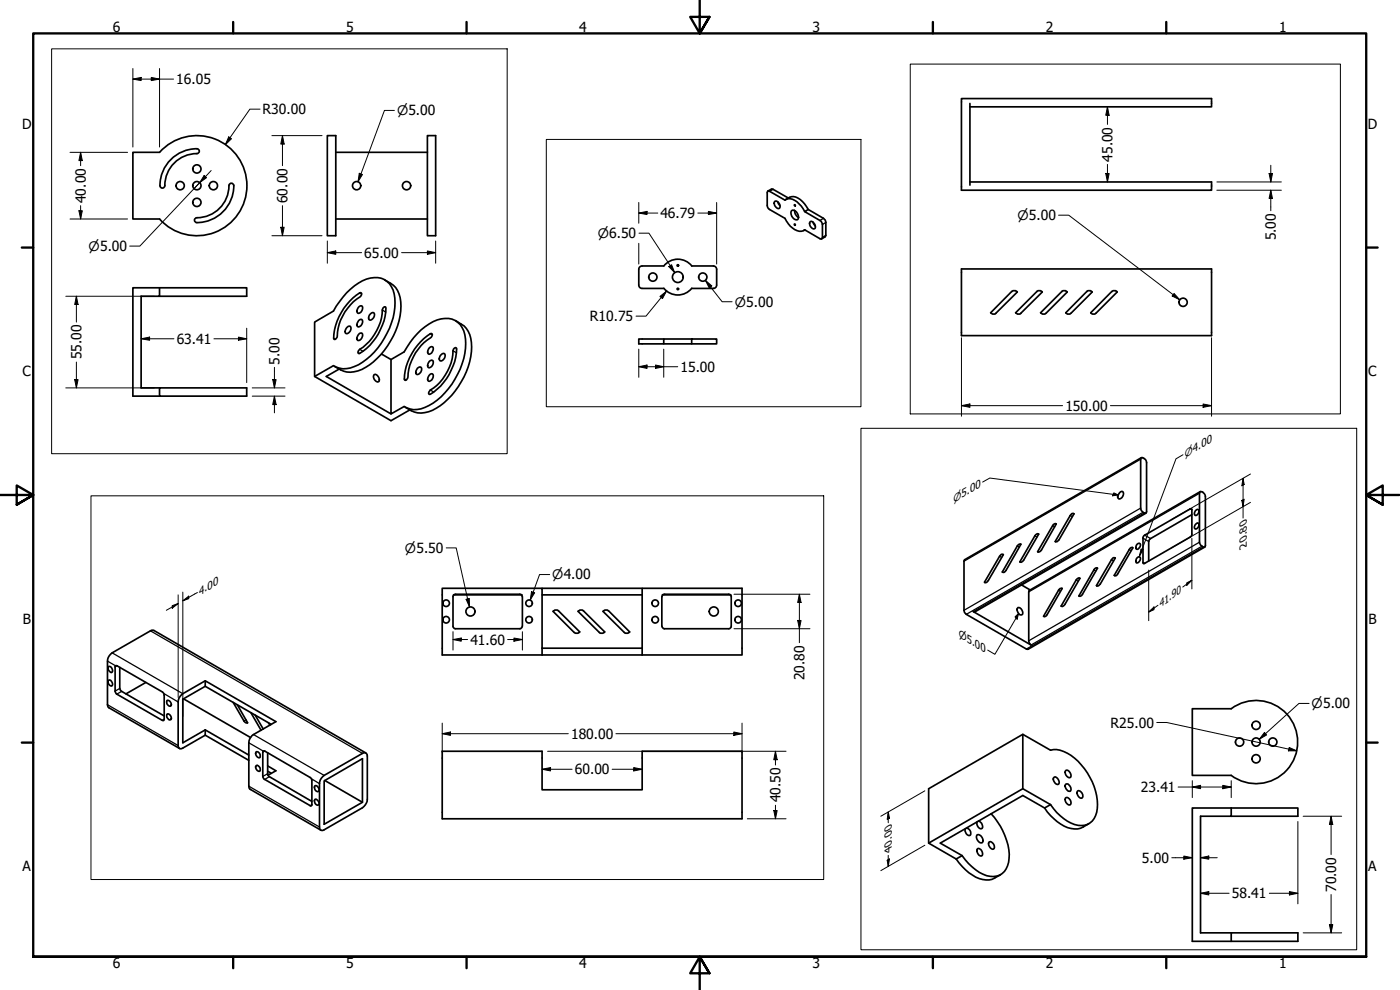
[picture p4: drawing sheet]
<svg xmlns="http://www.w3.org/2000/svg" width="420mm" height="297mm" viewBox="0 0 420 297" stroke-linecap="round" stroke-linejoin="round" font-family="sans-serif">
<!-- layer: Visible (ANSI) -->
<g fill="none" stroke="#000" stroke-width=".51">
<path d="M291.1 32.1h72.5v-2.5h-75.1v27.5h75.1v-2.5h-72.5M291.1 31v24.5M39.9 45.7h8a15 15 0 0 1 21.6-.8 15 15 0 0 1 0 21.6 15 15 0 0 1-21.6-.8h-8zM51.3 47.9a10.7 10.7 0 0 1 8.1-3.2l.4 .7-.4 .6a9.8 9.8 0 0 0-10 10l-.7 .4-.6-.4a10.7 10.7 0 0 1 3.2-8.1zM98.2 40.7h2.6v30h-2.6zM100.8 45.7h27.5M128.3 40.7h2.4v30h-2.4zM230.4 57.3l1.4-.6 4.8 2.7M235.8 59.9a3.3 3.3 0 0 1 5.1 .6l1.7 2.4M58.6 65.5l.2-.1a9.8 9.8 0 0 0 10-10l.6-.4 .7 .4a10.9 10.9 0 0 1-11.3 11.3l-.4-.6zM100.8 65.7h27.5M192.7 79.8a.99 .99 0 0 0-1 1v4.8a.98 .98 0 0 0 1 .9"/>
<path d="M192.7 79.8h6.5M207.6 79.8h6.5M207.6 79.8a5.4 5.4 0 0 0-8.4 0M214.1 79.8a.98 .98 0 0 1 1 1v4.7a.99 .99 0 0 1-1 1M232.4 60.6l.2-.2a1.43 1.43 0 0 1 1.3 2.1 1.51 1.51 0 0 1-1.5-1.9zM233.4 60.6l.7 1.1M237.6 63.2a1.83 1.83 0 0 1 1.8 2.7 1.88 1.88 0 0 1-1.8-2.7zM238.4 61.5h.2v.3zM238.4 67.2l.2 .1v.3zM238.4 63.1a2.4 2.4 0 0 0 1.2 2.2M241.5 63.5a5.9 5.9 0 0 0-4.9-3.9l-1 .5-4.7-2.7-.5-.1-.1 .2v4.1l.1 .7 .5 .6 4.7 2.6a5.9 5.9 0 0 0 4.9 3.9l1-.5 4.6 2.7 .3 .1 .4-.2v-4.5l-.4-.7-4.9-2.8 1.1-.6 4.5 2.6 .5 .5 .2 .7v3.9l-.2 .4-1 .7M241.6 69l-.4 .1"/>
<path d="M243.2 66.5a1.46 1.46 0 0 1 1.3 2.1 1.43 1.43 0 0 1-1.3-2.1zM244 66.7l.7 1.2M47.9 86.3h-8v32.6h8M47.9 86.3v2.6h-5.5v27.5h5.5M47.9 86.3h26.1v2.6h-26.1M104.1 98.3l.7-.5 .3 .1a1.43 1.43 0 0 1-1.3 2.2 1.23 1.23 0 0 1 .3-1.8zM105 90.3l2.9-2.4h.5l.1 .5a2.31 2.31 0 0 1-1.5 1.4 15.5 15.5 0 0 0-5.8 11.4l-.4 .5h-.6a16.3 16.3 0 0 1 4.8-11.4zM107.6 92.1l1-.3a1.43 1.43 0 0 1-1.2 2.2 1.16 1.16 0 0 1 .2-1.9zM107.6 96.2l1-.3a1.43 1.43 0 0 1-1.2 2.1 .91 .91 0 0 1 0-1.4zM111.2 94.2l.6-.4h.3a1.43 1.43 0 0 1-1.2 2.2 1.25 1.25 0 0 1 .3-1.8zM114.9 92.4l.5-.3 .4 .1a16.6 16.6 0 0 1-8 13.9l-.4-.5a2.31 2.31 0 0 1 1.6-1.4 16.4 16.4 0 0 0 5.9-11.8zM115.4 84a7.5 7.5 0 0 1 4.9 7.9 23.3 23.3 0 0 1-11.7 19 7.4 7.4 0 0 1-8.1-.9"/>
<path d="M136.7 96.2a7.2 7.2 0 0 1 4.3 4.2 18.7 18.7 0 0 1-3.5 15.6 18.5 18.5 0 0 1-8.9 7.6 7 7 0 0 1-6.9-1.4M192.7 86.5h6.5a5.4 5.4 0 0 0 8.4 0h6.5M288.5 80.7h75.1v20h-75.1zM297.5 94a.98 .98 0 0 0 1.4 0M303.7 87.4l-6.4 6.4 .2 .2M303.7 87.5a.98 .98 0 0 1 1.4 0M305 94a.98 .98 0 0 0 1.4 0M305.1 87.4l.2 .2-6.4 6.4M311.2 87.5a.98 .98 0 0 1 1.4 0M311.2 87.4l-6.4 6.4 .2 .2M312.5 94a.98 .98 0 0 0 1.4 0M312.6 87.4l.2 .2-6.4 6.4"/>
<path d="M318.7 87.5a.98 .98 0 0 1 1.4 0M318.7 87.4l-6.4 6.4 .2 .2M320 94a.98 .98 0 0 0 1.4 0M320.1 87.4l.2 .2-6.4 6.4M326.2 87.5a.98 .98 0 0 1 1.4 0M326.2 87.4l-6.4 6.4 .2 .2M327.5 94a.98 .98 0 0 0 1.4 0M327.6 87.4l.2 .2-6.4 6.4M333.7 87.4l-6.4 6.4 .2 .2M333.7 87.5a.98 .98 0 0 1 1.4 0M335.1 87.4l.2 .2-6.4 6.4M47.9 116.4h26.1v2.5h-26.1z"/>
<path d="M94.4 113l5.7-3.3a6.3 6.3 0 0 0 6.3 .3 22.5 22.5 0 0 0 12.2-19.1 6.6 6.6 0 0 0-5.2-7.6 12.1 12.1 0 0 0-9.4 4.6l-3.1 4-.8 1.4-5.7 3.3v16.4l22.9 13.2 5.7-3.2M101.8 110.7l-3.9 2.3 19.4 11.2M107.6 100.3l.3-.3 .7-.1a1.5 1.5 0 0 1-1.2 2.3 1.16 1.16 0 0 1 .2-1.9zM112.3 112.4a1.46 1.46 0 0 1 1.3 2.1 1.43 1.43 0 0 1-1.3-2.1zM114.5 106.2l2.8 1.7M117.3 107.9l4-2.3a18.5 18.5 0 0 1 11.1-9.9 5.9 5.9 0 0 1 7.3 6 22.9 22.9 0 0 1-10.9 20 7.2 7.2 0 0 1-7.5 .3l-4 2.2zM125.3 110.5l.7-.4 .3 .1a1.43 1.43 0 0 1-1.3 2.1 1.3 1.3 0 0 1 .3-1.8zM127.1 101.6l2.1-1.5h.4l.1 .5a2.17 2.17 0 0 1-1.5 1.4 15.5 15.5 0 0 0-5.8 11.4l-.4 .6h-.6a16.6 16.6 0 0 1 5.7-12.4zM128.8 108.4l1-.3a1.43 1.43 0 0 1-1.2 2.2 1.3 1.3 0 0 1 .2-1.9zM128.8 104.4l1-.3a1.46 1.46 0 0 1-1.2 2.1 1.3 1.3 0 0 1 .2-1.8zM128.8 112.6l.4-.3 .6-.1a1.43 1.43 0 0 1-1.2 2.1 1.23 1.23 0 0 1 .2-1.7zM132.4 106.4l.6-.4 .3 .1a1.43 1.43 0 0 1-1.2 2.2 1.25 1.25 0 0 1 .3-1.9z"/>
<path d="M136.4 104.4h.6a16.6 16.6 0 0 1-8 13.9l-.3-.5a2.54 2.54 0 0 1 1.5-1.4 16.2 16.2 0 0 0 5.9-11.7zM199.2 101.7h-7.5v1.5h7.5v-1.5h8.4M199.2 103.2h8.4M207.6 101.7h7.5v1.5h-7.5zM342.5 137.3l-53 30.6-.2 .5v14.7l.2 .7 .5 .5 18 10.4 .5 .1 53.1-30.7M342.5 137.3h.3l.9 .5 .4 1-.1 15a1.29 1.29 0 0 1-1.7-1.4v-14.6zM316.1 157.4l.6-.3 .3 .1-4.5 7.8-.5 .5h-.6zM321.4 154.4l.5-.4 .4 .2-4.5 7.8-.5 .5h-.6zM336 147.9l.3-.3 .6-.1a1.43 1.43 0 0 1-1.2 2.2 1.1 1.1 0 0 1 .3-1.8zM357.7 154.4l-12.6 7.3-.4 .8v5.8M358.8 157.3l.5-.4 .3 .1a1.06 1.06 0 0 1 0 1.1 1.06 1.06 0 0 1-1 .5l-.1-.6zM358.8 153.2l.5-.4 .3 .1a1.06 1.06 0 0 1 0 1.2 1.06 1.06 0 0 1-1 .4l-.1-.5z"/>
<path d="M360 147.7a1.29 1.29 0 0 1 1.8 1.3v14.7l-.1 .3-.4 .2-.9-.5-.4-1zM360.2 147.5l-51.3 29.7-.2 .4v14.7l.2 .7 .5 .5-17.3-10 .5 .1 51.3-29.6M136.1 178.5l-.1 .5v8.9M136.1 178.5l.6-.2h19.3l.6 .2zM156.5 178.5l.2 .5M156.8 179v8.9M162.7 178.5v-2h-30v20h60M162.7 176.5h30M192.7 178.5h-30v16M192.7 178.5v-2h30v20h-30M192.7 178.5v18M198.6 179v8.9"/>
<path d="M198.8 178.5l.6-.2h19.3l.6 .2zM198.9 178.5l-.2 .5M219.3 178.5l.2 .5v8.9M300.2 166.6l.5-.3 .4 .1-4.5 7.8a.77 .77 0 0 1-1.1 .5zM305.5 163.6l.3-.3h.6l-4.5 7.8a.77 .77 0 0 1-1.1 .5zM306.6 175.5l2.6 1.5M310.8 160.5l.5-.4 .4 .2-4.5 7.8-.7 .6-.4-.1zM318.1 176.6h.7l-4.5 7.8-.5 .5h-.6zM323.2 173.7l.5-.3 .4 .1-4.5 7.8-.8 .7-.3-.2zM328.5 170.7l.6-.3 .3 .1-4.7 8.1-.6 .3-.3-.1zM334.1 167.4h.6l-4.5 7.8-.5 .6h-.5l-.1-.1zM339.1 164.6l.6-.3 .3 .1-4.5 7.7a.7 .7 0 0 1-1.1 .5z"/>
<path d="M341.3 163.2l.6-.2a.97 .97 0 0 1 .2 1.2 .97 .97 0 0 1-1.2 .4v-.7zM341.3 167.3l.6-.2a1.09 1.09 0 0 1 .2 1.2 1.09 1.09 0 0 1-1 .6l-.2-.5zM343.3 160.7l13.9-8 .5 .1v7.7l-.3 .5-14.1 8.1-.3-.1v-7.8zM32.6 199.9a1.13 1.13 0 0 1 1 .7 1.13 1.13 0 0 1-.1 1.2l-.9-.6a.83 .83 0 0 1 0-1.3zM34.7 199.8h.4l13.9 8 .3 .8v7.2l-.2 .4-14.2-8.1-.4-.7zM136 187.9l.2 .5 .5 .2h19.3l.5-.2 .2-.5M162.7 194.5h30M162.7 194.5v2M166.2 183.2l-.2 .2 6.3 6.4M166.2 183.3a.98 .98 0 0 1 1.4 0M167.6 183.2l6.4 6.4-.2 .2M172.4 189.8a.98 .98 0 0 0 1.4 0"/>
<path d="M173.7 183.2l-.2 .2 6.4 6.4M173.7 183.3a.98 .98 0 0 1 1.4 0M175.1 183.2l6.4 6.4-.2 .2M179.9 189.8a.98 .98 0 0 0 1.4 0M181.2 183.2l-.2 .2 6.4 6.4M181.2 183.3a.98 .98 0 0 1 1.4 0M182.6 183.2l6.4 6.4-.2 .2M187.4 189.8a.98 .98 0 0 0 1.4 0M198.7 187.9l.2 .5 .5 .2h19.3l.5-.2 .3-.5M305.5 182.3a1.46 1.46 0 0 1 1.2 2.2 1.43 1.43 0 0 1-1.2-2.2zM32.4 204.2l.2-.1a1.08 1.08 0 0 1 1 .6 1.08 1.08 0 0 1-.1 1.2l-.9-.6zM35.9 200.3v6.3l.4 .7 13 7.5"/>
<path d="M43.8 204.8l-6 3.4M50.1 214.3a1.07 1.07 0 0 1 1.1 .5 1.07 1.07 0 0 1 0 1.1 1.22 1.22 0 0 1-1.1-1.6zM50.1 210.2a1.12 1.12 0 0 1 1.1 .5 1.12 1.12 0 0 1 0 1.2l-.6-.1a1.25 1.25 0 0 1-.5-1.6zM55.1 209.7l20.1 11.6M61.6 205.9v-1.6l21.2 12.2-7.2 4.2a3.2 3.2 0 0 0-.9 2.2v13l.2 .8 21.4 12.4M61.6 204.3l-7.2 4.2a2.86 2.86 0 0 0-.9 2.1v13.1a.84 .84 0 0 0 .4 .9 .84 .84 0 0 0 1-.1l6.7-3.9M61.6 205.9l-6.7 3.9v13.1l6.7-3.9M61.6 205.9l19.8 11.4M61.6 219v1.6M61.6 219l13.1 7.6M70 210.7l3.2 5.6 .5 .5 .5 .1-3-5.4M75.3 213.9l3.1 5.2"/>
<path d="M76.6 214.6l2.4 4.1M80.6 216.9l.4 .7M357.8 212.6h11.7a12.5 12.5 0 0 1 16.7 1.7 12.5 12.5 0 0 1 0 16.7 12.5 12.5 0 0 1-16.7 1.6h-11.7zM53.9 224.6l-21.5-12.5-.1-.7v-13a3 3 0 0 1 1.4-2.5l11.4-6.6 1.1-.1 63.6 36.7M61.6 220.6l13.1 7.5M76.8 229.9l.2-.2a1.04 1.04 0 0 1 1 .6 1.04 1.04 0 0 1-.2 1.1l-.8-.5zM76.8 225.7a.99 .99 0 0 1 1.2 .4 .99 .99 0 0 1-.2 1.3l-.8-.6zM79 225.3h.4l13.9 8.1 .3 .8v7.3l-.2 .3-14.2-8.1-.3-.7zM80.3 225.9v6.5l.3 .5 13 7.6M80.3 229.8l2.5 1.5-2.3 1.3M80.3 231.4l1.1 .6M94.6 235.8a1.04 1.04 0 0 1 1 .6 1.04 1.04 0 0 1-.2 1.1 1.19 1.19 0 0 1-.8-1.7z"/>
<path d="M94.6 239.8a1.04 1.04 0 0 1 1 .6 1.04 1.04 0 0 1-.2 1.2 1.19 1.19 0 0 1-.8-1.8zM96.9 233l11.9-7a.88 .88 0 0 1 1-.1 .88 .88 0 0 1 .4 .9v13.1l-.3 1.1-1.1 1.4-11.5 6.6a.81 .81 0 0 1-1.4-.3v-13.6a2.89 2.89 0 0 1 1-2.1zM97.3 234.3l11.5-6.7v13.1l-11.5 6.6zM97.5 234.2l11.3 6.5M132.7 225.4h30v11.6h30v-11.6h30v20.3h-90zM307 220.3v16.4l-28.3 16.3M307 236.7l8.3 4.7M316.2 233.4l.2-.2a1.46 1.46 0 0 1 1.2 2.1 1.49 1.49 0 0 1-1.4-1.9zM319.7 239.5l.2-.2a1.43 1.43 0 0 1 1.3 2.2 1.51 1.51 0 0 1-1.5-2zM319.7 235.4l.2-.1a1.43 1.43 0 0 1 1.3 2.1 1.59 1.59 0 0 1-1.5-2zM319.9 231.1a1.46 1.46 0 0 1 1.3 2.2 1.43 1.43 0 0 1-1.3-2.2zM323.5 237.3a1.43 1.43 0 0 1 1.2 2.1 1.46 1.46 0 0 1-1.2-2.1z"/>
<path d="M287 257.7a13.2 13.2 0 0 0 8.9 6.3 6 6 0 0 0 4.4-1.6M288.7 256.7l-1.7 1M290.1 248.5a1.37 1.37 0 0 1 .9 2.2 1.48 1.48 0 0 1-1.2-2M293.2 250.6a1.51 1.51 0 0 1 1.5 .6 1.51 1.51 0 0 1 .1 1.6 1.68 1.68 0 0 1-1.6-2.2zM293.2 254.8l.2-.2a1.43 1.43 0 0 1 1.2 2.2 1.45 1.45 0 0 1-1.4-2zM293.6 246.4l1 .6 .3 .9-.1 .6a1.42 1.42 0 0 1-1.6-1.9M296.9 252.6a1.43 1.43 0 0 1 1.3 2.1 1.46 1.46 0 0 1-1.3-2.1zM297.4 244.1a19.5 19.5 0 0 1 5.4 13.4 5.1 5.1 0 0 1-2.4 4.8 5.1 5.1 0 0 1-5.4 0 16.8 16.8 0 0 1-6.3-5.6M313.5 242.4a13.8 13.8 0 0 0 8 6.2 5.6 5.6 0 0 0 5.3-1.5M315.3 241.4a14 14 0 0 0 8.2 6.2 4.9 4.9 0 0 0 5.8-5 18.7 18.7 0 0 0-10.1-17.1 5.5 5.5 0 0 0-3.9-.4l-8.3-4.8-28.3 16.4v16.3l8.3 4.7M315.3 241.4l-1.8 1-6.5-3.7-24.8 14.3 6.5 3.7M369.5 242.4h-11.7v40h11.7"/>
<path d="M369.5 242.4v2.5h-9.2v35h9.2M369.5 242.4h20v2.5h-20M369.5 279.9h20v2.5h-20z"/>
<circle cx="54.1" cy="55.7" r="1.24"/>
<circle cx="59.1" cy="55.7" r="1.24"/>
<circle cx="59.1" cy="50.7" r="1.24"/>
<circle cx="64" cy="55.7" r="1.24"/>
<circle cx="107" cy="55.7" r="1.24"/>
<circle cx="122" cy="55.7" r="1.24"/>
<circle cx="59.1" cy="60.7" r="1.24"/>
<circle cx="203.4" cy="79.6" r=".22"/>
<circle cx="195.9" cy="83.1" r="1.24"/>
<circle cx="203.4" cy="83.1" r="1.62"/>
<circle cx="203.4" cy="86.7" r=".22"/>
<circle cx="210.9" cy="83.1" r="1.24"/>
<circle cx="355.1" cy="90.7" r="1.24"/>
<circle cx="133.9" cy="181" r=".98"/>
<circle cx="133.9" cy="185.9" r=".98"/>
<circle cx="141.2" cy="183.5" r="1.37"/>
<circle cx="158.8" cy="181" r=".98"/>
<circle cx="158.8" cy="185.9" r=".98"/>
<circle cx="196.6" cy="185.9" r=".98"/>
<circle cx="196.6" cy="181" r=".98"/>
<circle cx="214.2" cy="183.5" r="1.37"/>
<circle cx="221.5" cy="185.9" r=".98"/>
<circle cx="221.5" cy="181" r=".98"/>
<circle cx="377" cy="217.6" r="1.24"/>
<circle cx="372" cy="222.6" r="1.24"/>
<circle cx="377" cy="227.7" r="1.24"/>
<circle cx="377" cy="222.6" r="1.24"/>
<circle cx="382" cy="222.6" r="1.24"/>
</g>
<!-- layer: Visible Narrow (ANSI) -->
<g fill="none" stroke="#000" stroke-width=".38">
<path d="M232 56.8l-1.1 .6M247.1 65.5l-1 .7M247.8 66.7l-1 .7M247.8 70.6l-1 .6M107.9 87.9l.6 .3M114.7 93l1.1 .6M100.1 101.5l.5 .3M107.9 104.8l1.1 .6M121.3 113.7l.6 .3M129.2 117l1 .7M129.2 100.1l.5 .3M136 105.3l1 .5"/>
<path d="M342.3 137.8l-53 30.6M315.9 157.7l.6 .4M321.2 154.7l.6 .3M342.3 152.4l-53 30.7M343 153.7l-53 30.6M343.4 153.9l-51.3 29.6M357.2 152.7l.5 .3M360 148l-51.3 29.6M300 166.9l.6 .3M305.3 163.8l.6 .4M310.6 160.8l.6 .3M317.7 177.1l.6 .4"/>
<path d="M323 174l.6 .4M328.3 171l.6 .4M333.6 167.9l.6 .4M338.9 164.9l.6 .3M343 161.5l1.7 1M343 168.8l.5 .2M343.5 160.6l1.8 1M360 162.7l-51.3 29.6M360.7 163.9l-51.3 29.6M361.1 164.1l-53.1 30.6M32.3 198.4l2.4 1.4M33.7 195.9l21.2 12.2"/>
<path d="M35.1 199.8l-.6 .3M45.1 189.3l63.7 36.7M32.3 211.4l21.2 12.3M35.9 206.6l-1.4 .8M36.5 207.4l-1.4 .9M49.1 208.1l4.4 2.5M49.3 215.8l-.6 .3M73.9 215.9l-.7 .4M74.7 222.9l4.3 2.4M74.7 235.9l21.2 12.2M76.1 220.4l21.2 12.2M79.4 225.3l-.5 .4"/>
<path d="M80.3 232.1l-1.4 .9M80.8 233l-1.4 .9M93.5 233.7l2.4 1.4M93.6 241.5l-.5 .2"/>
</g>
<!-- layer: Border (ANSI) -->
<g fill="none" stroke="#000" stroke-width=".7">
<path d="M70 6.6v3.4M140 6.6v3.4M210 0v10l-2.9-4.9h5.8l-2.9 4.9 2.9-4.9M280 6.6v3.4M350 6.6v3.4M6.5 74.3h3.5M410 74.3h3.4M0 148.5h10l-5-2.8v5.7l5-2.9-5 2.9M420 148.5h-10l5-2.8v5.7l-5-2.9 5 2.9M6.5 222.8h3.5M410 222.8h3.4M10 287.1v-277.1h400v277.1h-400h400"/>
<path d="M70 287.1v3.4M140 287.1v3.4M212.9 292l-2.9-4.9 2.9 4.9h-5.8l2.9-4.9v9.9M280 287.1v3.4M350 287.1v3.4"/>
</g>
<!-- layer: Sketch Geometry (ANSI) -->
<path d="M15.5 14.7h136.7v121.4h-136.7zM273.2 19.2h129.1v105h-129.1zM164 41.8h94.4v80.2h-94.4zM258.4 128.5h148.8v156.5h-148.8zM27.3 148.8h219.9v115.1h-219.9z" fill="none" stroke="#000" stroke-width=".3"/>
<!-- layer: Dimension (ANSI) -->
<g fill="none" stroke="#000" stroke-width=".3">
<path d="M39.9 23.7l2.5-.5v1zM39.9 23.7h12.2M39.9 20.6v23.5M45.4 23.2l2.5 .5-2.5 .5zM47.9 20.6v23.5M78 32.8h-3l-7.4 10.6M118.4 33.1h-3l-8 21.4M332.4 32.1l.5 2.5h-1zM332.4 32.1v5.2M21 45.7h17.3M24.2 45.7l.5 2.5h-1zM24.2 45.7v4"/>
<path d="M59.9 54.8l-17.9 19h-3.1M59.9 54.8l-1.7 1.8M61.3 52.6l.7 .7-2.1 1.5zM63.4 51.2l-3.5 3.6M68.6 41.1l.9 .5-1.9 1.8zM81.6 40.7h15M84.8 40.7l.5 2.5h-1zM84.8 40.7v9M107.8 52l1 .4-1.4 2.1zM331.9 52.1h1l-.5 2.5zM332.4 49.3v5.3M365.2 57.1h19.4"/>
<path d="M365.2 54.6h19.4M380.9 52.1h1l-.5 2.5zM381.4 57.1l.5 2.4h-1zM381.4 49.6v5M381.4 57.1v6.1M21 65.7h17.3M23.7 63.2h1l-.5 2.5zM24.2 61.7v4M81.6 70.7h15M84.3 68.2h1l-.5 2.5zM84.8 61.7v9M98.2 75.8l2.6-.5v1z"/>
<path d="M98.2 75.8h10.3M98.2 72.3v6.7M120.5 75.8h10.2M128.3 75.3l2.4 .5-2.4 .5zM130.7 72.3v6.7M191.7 63.9l2.5-.5v1zM191.7 63.9h5.7M191.7 60.8v6.2M191.7 73v6.2M191.8 70h3l7.7 11.8M200.7 80l.8-.6 1 2.4zM209.4 63.9h5.7"/>
<path d="M212.6 63.4l2.5 .5-2.5 .5zM215.1 60.8v18.4M317.7 64.6h3l33.4 25.4M19.7 88.9h26.6M22.9 88.9l.5 2.5h-1zM22.9 88.9v7.7M74 98.5v16.3M198.1 88.9l1.9-1.5-1.2 2.2zM200 87.4l-6.1 7.5h-3M211.7 84.1l1.9 1.7-.7 .6zM211.7 84.1l5 6.4h3M352.4 88.1l1.7 1.9-2.3-1.2z"/>
<path d="M19.7 116.4h26.6M22.4 113.9h1l-.5 2.5zM22.9 108.6v7.8M42.4 101.6l2.5-.5v1zM42.4 101.6h9.8M64.2 101.6h9.8M71.6 101.1l2.4 .5-2.4 .5zM75.7 116.4h9.8M75.7 118.9h9.8M81.9 113.9h1l-.5 2.5zM82.4 118.9l.5 2.5h-1zM82.4 110.2v6.2"/>
<path d="M82.4 118.9v5M191.7 110l2.5-.5v1zM191.7 104.8v8.4M191.7 110h11.7M196.7 109.5l2.5 .5-2.5 .5zM199.2 104.8v8.4M288.5 101.3v23.6M363.6 101.3v23.6M288.5 121.7l2.6-.5v1zM288.5 121.7h30.4M333.2 121.7h30.4M355 136.4l-2.1 1.3-11 29.4"/>
<path d="M361.1 121.2l2.5 .5-2.5 .5zM294.9 144.6l2.2-1.2 38.5 5.1M334.3 147.9l1.3 .6-1.7 .3zM372.7 150.2l.7-.4-.3 2.2zM373.1 143.5l.3 1.8-.7 .5zM373.1 143.5v11.9M375.3 142.2l-23.8 13.7M375.3 150.7l-23.8 13.8M53.5 178.5v30.8M54.9 177.7v37.3M59.2 177.8l-4.3 2.5M133.9 164.4h3l4 17.7"/>
<path d="M139.9 179.8l.9-.2 .1 2.5zM159.5 177.5l1 .3-1.4 2.2zM165 172.4h-3.1l-2.8 7.6M220.3 178.3h22.8M239.9 178.3l.5 2.5h-1zM239.9 178.3v14.5M342.5 164.8h.6l-1.2 2.3zM344.7 171.1v15.1M356.2 174.9l1.5-.8-1.5 1.5zM357.7 174.1l-2.7 2M357.7 161.5v15.2M51.7 181.7l1.8-.6-1.8 1.4z"/>
<path d="M53.5 181.1l-3.6 2M54.9 180.3l1.7-1.4v.7zM136 191.9l2.4-.5v1zM136 191.9h4.3M136 189.5v5.6M152.3 191.9h4.5M154.2 191.4l2.6 .5-2.6 .5zM156.8 189.5v5.6M220.3 188.6h22.8M239.4 186.2h1l-.5 2.4zM304.6 185.1l1.1-1-.5 1.7zM305.7 184.1l-7.1 12.2-2.2-1.2"/>
<path d="M344.7 183.6l1.6-1.5v.8zM347.5 181.6l-2.8 2M132.7 217v8.9M220.2 219.6l2.5 .5-2.5 .5zM222.7 217v8.9M347.2 216.8h2.9l39.1 8.5M379.5 219.8l.6 .7-2.1 1.3zM392.9 211.1h-3.1l-11.8 10.7M132.7 220.1l2.5-.5v1zM132.7 220.1h37.9M162.7 230.8l2.5-.5v1zM162.7 230.8h9"/>
<path d="M164.3 225.4h71.6M183.7 230.8h9M184.8 220.1h37.9M190.2 230.3l2.5 .5-2.5 .5zM232.7 225.4l.5 2.6h-1zM232.7 225.4v4.1M277.6 237.3l-13.2 7.6M353.6 236.1h15.9M357.8 236.1l2.5-.5v1.1zM357.8 234.2v5.1M367 235.6l2.5 .5-2.5 .6zM369.5 234.2v5.1"/>
<path d="M386.9 224.3l2.3 1h-2.5zM224.3 245.7h11.6M232.2 243.2h1l-.5 2.5zM232.7 241.6v4.1M266.3 258.1l.7-.4-.4 2.3zM266.6 243.6l.4 1.9-.7 .4zM266.6 243.6v3.3M266.6 256.7v3.3M277.6 253.6l-13.2 7.6M351.7 257.4h6.1M355.3 256.8l2.5 .6-2.5 .4zM360.3 257.4l2.5-.6v1z"/>
<path d="M360.3 257.4h5M389.5 246.5v24.7M391.1 244.9h11.6M399.5 244.9l.5 2.5h-1zM399.5 244.9v11.5M360.3 268l2.5-.5v1zM360.3 268h8.6M380.9 268h8.6M387 267.5l2.5 .5-2.5 .5zM391.1 279.9h11.6M399 277.4h1l-.5 2.5zM399.5 268.4v11.5"/>
</g>
<g fill="#000">
<path d="M39.9 23.7l2.5-.5v1z" fill-rule="evenodd"/>
<path d="M45.4 23.2l2.5 .5-2.5 .5z" fill-rule="evenodd"/>
<path d="M332.4 32.1l.5 2.5h-1z" fill-rule="evenodd"/>
<path d="M24.2 45.7l.5 2.5h-1z" fill-rule="evenodd"/>
<path d="M61.3 52.6l.7 .7-2.1 1.5z" fill-rule="evenodd"/>
<path d="M68.6 41.1l.9 .5-1.9 1.8z" fill-rule="evenodd"/>
<path d="M84.8 40.7l.5 2.5h-1z" fill-rule="evenodd"/>
<path d="M107.8 52l1 .4-1.4 2.1z" fill-rule="evenodd"/>
<path d="M331.9 52.1h1l-.5 2.5z" fill-rule="evenodd"/>
<path d="M380.9 52.1h1l-.5 2.5z" fill-rule="evenodd"/>
<path d="M381.4 57.1l.5 2.4h-1z" fill-rule="evenodd"/>
<path d="M23.7 63.2h1l-.5 2.5z" fill-rule="evenodd"/>
<path d="M84.3 68.2h1l-.5 2.5z" fill-rule="evenodd"/>
<path d="M98.2 75.8l2.6-.5v1z" fill-rule="evenodd"/>
<path d="M128.3 75.3l2.4 .5-2.4 .5z" fill-rule="evenodd"/>
<path d="M191.7 63.9l2.5-.5v1z" fill-rule="evenodd"/>
<path d="M200.7 80l.8-.6 1 2.4z" fill-rule="evenodd"/>
<path d="M212.6 63.4l2.5 .5-2.5 .5z" fill-rule="evenodd"/>
<path d="M22.9 88.9l.5 2.5h-1z" fill-rule="evenodd"/>
<path d="M198.1 88.9l1.9-1.5-1.2 2.2z" fill-rule="evenodd"/>
<path d="M211.7 84.1l1.9 1.7-.7 .6z" fill-rule="evenodd"/>
<path d="M352.4 88.1l1.7 1.9-2.3-1.2z" fill-rule="evenodd"/>
<path d="M22.4 113.9h1l-.5 2.5z" fill-rule="evenodd"/>
<path d="M42.4 101.6l2.5-.5v1z" fill-rule="evenodd"/>
<path d="M71.6 101.1l2.4 .5-2.4 .5z" fill-rule="evenodd"/>
<path d="M81.9 113.9h1l-.5 2.5z" fill-rule="evenodd"/>
<path d="M191.7 110l2.5-.5v1z" fill-rule="evenodd"/>
<path d="M196.7 109.5l2.5 .5-2.5 .5z" fill-rule="evenodd"/>
<path d="M82.4 118.9l.5 2.5h-1z" fill-rule="evenodd"/>
<path d="M288.5 121.7l2.6-.5v1z" fill-rule="evenodd"/>
<path d="M361.1 121.2l2.5 .5-2.5 .5z" fill-rule="evenodd"/>
<path d="M334.3 147.9l1.3 .6-1.7 .3z" fill-rule="evenodd"/>
<path d="M372.7 150.2l.7-.4-.3 2.2z" fill-rule="evenodd"/>
<path d="M373.1 143.5l.3 1.8-.7 .5z" fill-rule="evenodd"/>
<path d="M54.9 180.3l1.7-1.4v.7z" fill-rule="evenodd"/>
<path d="M139.9 179.8l.9-.2 .1 2.5z" fill-rule="evenodd"/>
<path d="M159.5 177.5l1 .3-1.4 2.2z" fill-rule="evenodd"/>
<path d="M342.5 164.8h.6l-1.2 2.3z" fill-rule="evenodd"/>
<path d="M356.2 174.9l1.5-.8-1.5 1.5z" fill-rule="evenodd"/>
<path d="M51.7 181.7l1.8-.6-1.8 1.4z" fill-rule="evenodd"/>
<path d="M136 191.9l2.4-.5v1z" fill-rule="evenodd"/>
<path d="M154.2 191.4l2.6 .5-2.6 .5z" fill-rule="evenodd"/>
<path d="M239.4 186.2h1l-.5 2.4z" fill-rule="evenodd"/>
<path d="M239.9 178.3l.5 2.5h-1z" fill-rule="evenodd"/>
<path d="M304.6 185.1l1.1-1-.5 1.7z" fill-rule="evenodd"/>
<path d="M344.7 183.6l1.6-1.5v.8z" fill-rule="evenodd"/>
<path d="M132.7 220.1l2.5-.5v1z" fill-rule="evenodd"/>
<path d="M379.5 219.8l.6 .7-2.1 1.3z" fill-rule="evenodd"/>
<path d="M162.7 230.8l2.5-.5v1z" fill-rule="evenodd"/>
<path d="M190.2 230.3l2.5 .5-2.5 .5z" fill-rule="evenodd"/>
<path d="M220.2 219.6l2.5 .5-2.5 .5z" fill-rule="evenodd"/>
<path d="M232.7 225.4l.5 2.6h-1z" fill-rule="evenodd"/>
<path d="M357.8 236.1l2.5-.5v1.1z" fill-rule="evenodd"/>
<path d="M367 235.6l2.5 .5-2.5 .6z" fill-rule="evenodd"/>
<path d="M386.9 224.3l2.3 1h-2.5z" fill-rule="evenodd"/>
<path d="M232.2 243.2h1l-.5 2.5z" fill-rule="evenodd"/>
<path d="M266.3 258.1l.7-.4-.4 2.3z" fill-rule="evenodd"/>
<path d="M266.6 243.6l.4 1.9-.7 .4z" fill-rule="evenodd"/>
<path d="M355.3 256.8l2.5 .6-2.5 .4z" fill-rule="evenodd"/>
<path d="M360.3 257.4l2.5-.6v1z" fill-rule="evenodd"/>
<path d="M399.5 244.9l.5 2.5h-1z" fill-rule="evenodd"/>
<path d="M360.3 268l2.5-.5v1z" fill-rule="evenodd"/>
<path d="M387 267.5l2.5 .5-2.5 .5z" fill-rule="evenodd"/>
<path d="M399 277.4h1l-.5 2.5z" fill-rule="evenodd"/>
</g>
<g font-size="4.2">
<text x="33.8" y="9.6">6</text>
<text x="103.9" y="9.6">5</text>
<text x="173.9" y="9.6">4</text>
<text x="243.8" y="9.6">3</text>
<text x="313.9" y="9.6">2</text>
<text x="383.9" y="9.6">1</text>
<text x="52.9" y="25.3">16.05</text>
<text x="78.8" y="34.3">R30.00</text>
<text x="6.7" y="38.7">D</text>
<text x="410.5" y="38.7">D</text>
<text x="333.9" y="48.5" transform="rotate(-90 333.9 48.5)">45.00</text>
<text x="25.7" y="60.9" transform="rotate(-90 25.7 60.9)">40.00</text>
<text x="86.3" y="60.9" transform="rotate(-90 86.3 60.9)">60.00</text>
<text x="198.2" y="65.5">46.79</text>
<text x="109.3" y="77.3">65.00</text>
<text x="382.9" y="72.1" transform="rotate(-90 382.9 72.1)">5.00</text>
<text x="177" y="96.4">R10.75</text>
<text x="24.4" y="107.8" transform="rotate(-90 24.4 107.8)">55.00</text>
<text x="53" y="103.2">63.41</text>
<text x="6.8" y="113">C</text>
<text x="83.9" y="109.5" transform="rotate(-90 83.9 109.5)">5.00</text>
<text x="204.2" y="111.6">15.00</text>
<text x="410.7" y="113">C</text>
<text x="319.7" y="123.2">150.00</text>
<text x="6.9" y="187.2">B</text>
<text x="410.7" y="187.2">B</text>
<text x="141.2" y="193.4">41.60</text>
<text x="241.4" y="204.1" transform="rotate(-90 241.4 204.1)">20.80</text>
<text x="171.4" y="221.7">180.00</text>
<text x="333.3" y="218.3">R25.00</text>
<text x="172.5" y="232.3">60.00</text>
<text x="342.4" y="237.7">23.41</text>
<text x="234.3" y="240.8" transform="rotate(-90 234.3 240.8)">40.50</text>
<text x="6.8" y="261.4">A</text>
<text x="342.7" y="258.9">5.00</text>
<text x="410.7" y="261.4">A</text>
<text x="369.7" y="269.5">58.41</text>
<text x="401" y="267.6" transform="rotate(-90 401 267.6)">70.00</text>
<text x="33.8" y="290.5">6</text>
<text x="103.9" y="290.5">5</text>
<text x="173.9" y="290.5">4</text>
<text x="243.8" y="290.5">3</text>
<text x="313.9" y="290.5">2</text>
<text x="383.9" y="290.5">1</text>
</g>
<g font-size="3.9">
<text x="119.2" y="34.6">⌀5.00</text>
<text x="179.4" y="71.4">⌀6.50</text>
<text x="305.4" y="66">⌀5.00</text>
<text x="26.6" y="75.3">⌀5.00</text>
<text x="220.5" y="92">⌀5.00</text>
<text x="121.5" y="165.9">⌀5.50</text>
<text x="165.7" y="173.8">⌀4.00</text>
<text x="393.6" y="212.5">⌀5.00</text>
</g>
<g font-size="3.4">
<text x="374.1" y="164" transform="rotate(-90 374.1 164)">20.80</text>
<text x="59.8" y="178.7" transform="rotate(-30 59.8 178.7)">4.00</text>
<text x="348" y="182.5" transform="rotate(-36 348 182.5)">41.90</text>
<text x="267.7" y="255.4" transform="rotate(-90 267.7 255.4)">40.00</text>
</g>
<g font-size="3.2">
<text x="355.6" y="137.3" transform="rotate(-30 355.6 137.3)">⌀4.00</text>
<text x="286.2" y="150.9" transform="rotate(-30 286.2 150.9)">⌀5.00</text>
<text x="287.7" y="191.2" transform="rotate(30 287.7 191.2)">⌀5.00</text>
</g>
</svg>
